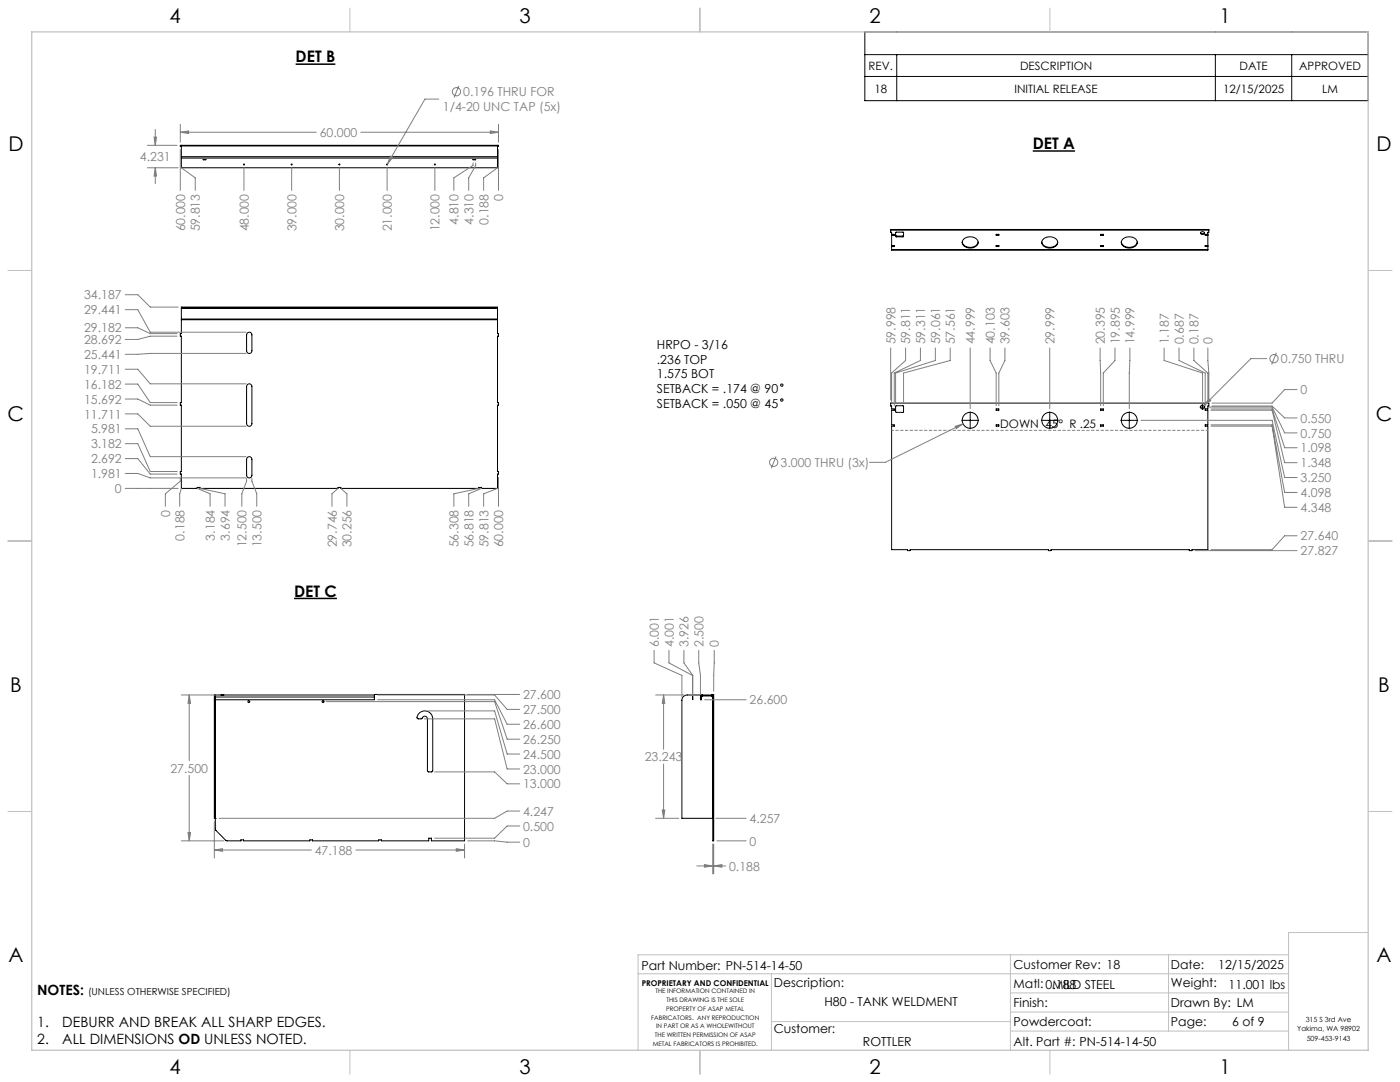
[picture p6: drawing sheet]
<svg xmlns="http://www.w3.org/2000/svg" width="559mm" height="432mm" viewBox="0 0 559 432" stroke-linecap="round" stroke-linejoin="round" font-family="sans-serif">
<g fill="none" stroke="#000" stroke-width=".4">
<path d="M345.2 12.7h200.9v27.5h-200.9zM345.2 21.8h200.9M345.2 30.5h200.9M357.9 21.8v18.4M485.1 21.8v18.4M515.6 21.8v18.4M72.4 58v.2M72.4 58.2v4.3M72.4 58.4h-.4v-.4h127v.4h-.4M72.4 58.2h126.2M198.6 58v.2M198.6 58.2v4.3"/>
<path d="M72.4 62.5v.6M72.4 63.1v3.9h126.2v-3.9M72.4 62.5h126.2M72.4 63.1h126.2M81.1 63.6l1.1 .2zM188.8 63.6l1.1 .2zM198.6 62.5v.6M355.5 91.9h127M355.9 99.6v.2h126.2v-.2M355.9 93.9h1v-.4h-1v-.8h-.4v-1.1h127v1.1h-.4v.8h-1.1v.4h1.1M355.9 99.6h126.2M356.9 93.6h-1v4.4h1v.4h-1"/>
<path d="M356.9 98.1h-1v1.5M357.5 94l.3 .2M357.8 94.5l-.3-.2v-1.6l3-.1 .1 1.8-.2 .1M357.8 94.5h2.6M357.8 94.2v.3M357.8 94.2h2.6M360.4 94.2v.3M360.6 94l-.2 .2M384.1 96.6a3.4 3.4 0 0 0 3.1 2.1 3.4 3.4 0 0 0 3.2-2.1M384.7 95.4a3.5 3.5 0 0 1 5.7 1.3 3.4 3.4 0 0 1-3.2 2.3 3.4 3.4 0 0 1-3.1-2.3zM397.6 93.5h1.1v.4h-1.1zM397.6 98h1.1v.4h-1.1z"/>
<path d="M397.6 93.6h1.1M397.6 98.1h1.1M415.8 96.6a3.4 3.4 0 0 0 3.2 2.1 3.4 3.4 0 0 0 3.2-2.1M416.4 95.4a3.5 3.5 0 0 1 5.8 1.3 3.4 3.4 0 0 1-3.2 2.3 3.4 3.4 0 0 1-3.2-2.3zM439.3 93.5h1.1v.4h-1.1zM439.3 98h1.1v.4h-1.1zM439.3 93.6h1.1M439.3 98.1h1.1M447.6 96.6a3.4 3.4 0 0 0 3.1 2.1 3.4 3.4 0 0 0 3.2-2.1M448.2 95.4a3.5 3.5 0 0 1 5.7 1.3 3.4 3.4 0 0 1-3.2 2.3 3.4 3.4 0 0 1-3.1-2.3zM479.2 92.9a.95 .95 0 0 0 1.6 0M481 93.6h1.1v4.4h-1.1v.4h1.1"/>
<path d="M481 98.1h1.1v1.5M72.4 122.9v.1M72.4 127.3v.3M72.4 122.9h126.2M72.4 122.9v-.3h126.2v.3M72.4 127.6v5.5h-.4v1.1h.4v26.5h-.4v1h.4v26.5h-.4v1h.4v5.7h6.3v-.4h1.1v.4h55.1v-.4h1.1v.4h55.2v-.4h1v.4h6.4v-5.7h.4v-1h-.4v-26.5h.4v-1h-.4v-26.5h.4v-1.1h-.4v-5.5M72.4 123v4.3M72.4 123h126.2M72.4 127.3h126.2M72.4 127.6h126.2M98.8 132.8a1.05 1.05 0 0 1 1.1-.1 1.05 1.05 0 0 1 .6 .9v6.4a1.06 1.06 0 0 1-1 1 1.06 1.06 0 0 1-1.1-1v-6.4zM198.6 122.9v.1"/>
<path d="M198.6 127.3v.3M198.6 123v4.3M98.8 153.4a1.05 1.05 0 0 1 1.1-.1 1.05 1.05 0 0 1 .6 .9v14.9a1.06 1.06 0 0 1-1 1 1.06 1.06 0 0 1-1.1-1v-14.9zM355.5 160.9h127l-.4 2.3h-1.1v.5h1.1v5.8h-1.1v.6h1.1v49.3h-6.3v.3h-1.1v-.3h-55.2v.3h-1v-.3h-55.2v.3h-1.1v-.3h-6.3v-49.3h1v-.6h-1v-5.8h1v-.5h-1zM357.5 162l3-.1 .1 2.5-3.1 .1zM383.9 167.7h2.9M387 167.7h.5M387.2 164.4v2.9M387.2 167.5v.5M387.2 168.2v2.9M387.7 167.7h2.9M397.6 163.2h1.1v.5h-1.1z"/>
<path d="M397.6 169.5h1.1v.6h-1.1zM415.6 167.7h3M418.8 167.7h.4M419 164.4v2.9M419 167.5v.5M419 168.2v2.9M419.4 167.7h3M439.3 163.2h1.1v.5h-1.1zM439.3 169.5h1.1v.6h-1.1zM447.4 167.7h2.9M450.5 167.7h.5M450.7 164.4v2.9"/>
<path d="M450.7 167.5v.5M450.7 168.2v2.9M451.2 167.7h2.9M479 162.5h.6M479.8 162.5h.4M480 161.4v.6M480 162.2v.5M480 162.9v.5M480.4 162.5h.6M98.6 182.7a1.06 1.06 0 0 1 1.2-.4 1.06 1.06 0 0 1 .7 1v6.4a1.06 1.06 0 0 1-1 1 1.06 1.06 0 0 1-1.1-1zM85.5 279.5v47.1h.6M85.5 279.5h.4"/>
<path d="M85.9 277.4v2.1M85.9 278.2h.1M86 277.4v.8M86 278.2l-.1 48.4M86 279.3h63.4l.1-2.2h35.9v58.5h-13.2v-1.1h-1.1v1.1h-18.9v-.4h-1v.4h-26.5v-.4h-1.1v.4h-26.4v-.4h-1.1v.4l-5.8-.1-4.4-4.5v-51.5M88.1 277.4h-2.6v2.1M88.1 277.4h1.2M89.3 277.4h60.1v.8h-63.4M149.4 278.3h.1M276.4 278.1l.1 1.1zM279.6 278.2h.4M279.6 278.2v1.1h.4v-1.1"/>
<path d="M280.4 277.7v-.3l-.4 .1-.4 .7M280.4 277.7l-.4 .5M280.4 277.7h3.7M284.1 277.7l.4 .5M284.4 278.2h.1M284.4 277.4h-10.1a2.11 2.11 0 0 0-2.1 2.1v47.1h12.2M284.5 277.5l-.4-.1v.3M284.5 277.1h.4v58.5h-.4zM167.1 284.8a3.2 3.2 0 0 1 3.5-.9 3.2 3.2 0 0 1 2.1 3v20.7l-.4 .4h-1.4l-.3-.4v-20.7a1.17 1.17 0 0 0-1.1-1.1 1.17 1.17 0 0 0-1.2 1l-1.3 .1a.85 .85 0 0 1-.7-.8 .85 .85 0 0 1 .5-.8zM86.1 326.6h.1M284.4 326.6h.1"/>
<circle cx="97.4" cy="65.6" r=".2"/>
<circle cx="116.4" cy="65.6" r=".2"/>
<circle cx="135.5" cy="65.6" r=".2"/>
<circle cx="154.5" cy="65.6" r=".2"/>
<circle cx="173.6" cy="65.6" r=".2"/>
<circle cx="479.9" cy="93" r=".7"/>
<circle cx="312.1" cy="153.7" r=".47"/>
<circle cx="312.1" cy="159.6" r=".47"/>
<circle cx="387.2" cy="167.7" r="3.2"/>
<circle cx="419" cy="167.7" r="3.2"/>
<circle cx="450.7" cy="167.7" r="3.2"/>
<circle cx="480" cy="162.5" r=".79"/>
<circle cx="99.3" cy="280" r=".36"/>
<circle cx="128.9" cy="280" r=".36"/>
</g>
<g fill="none" stroke="#808080" stroke-width=".4">
<path d="M175.2 39.5h-5.6l-15 26M183.1 34.3l-1.8 4.6M58.8 58h11.9M61.5 54.7h1l-.5 3.3zM62 51.6v6.4M72 52.8l3.3-.6v1.1zM72 49.6v7.1M72 59.7v16.3M72 52.8h54.2M144 52.8h55M195.7 52.2l3.3 .6-3.3 .5zM199 49.6v7.1"/>
<path d="M199 59.7v16.3M58.8 67h12.3M62 67l.5 3.3h-1zM62 67v6.3M72.4 67l5.5 4v5M97.4 66.9v9.1M116.4 66.9v9.1M135.5 66.9v9.1M154.5 66.9v9.1M155.9 62.3l.8 .6-2.1 2.6zM173.6 66.9v9.1M188.8 65.1v.9l-7.6 5v5"/>
<path d="M189.9 65.1v.9l-2.8 5v5M198.6 67l-5.6 4v5M50 117.6h5l5 5h11.1M50 123.6h5l5 9h38.2M50 130.8h5l5 2.3h10.7M70.7 134.2h-10.7l-5 1.3h-5M355.5 138.9v20.7M361.5 138.9v5l-5.6 5v11.9M367.4 138.9v5l-10.5 5v13M373.3 138.9v5l-15.8 5v12M379.3 138.9v5l-18.7 5v12M387.2 138.9v24.2"/>
<path d="M395.2 138.9v5l2.4 5v13M401.1 138.9v5l-2.4 5v13M419 138.9v24.2M439.1 138.9l.2 23M445 138.9v5l-4.6 5v13M451 138.9l-.3 24.2M464.6 138.9v5l15.4 5v11.3M470.6 138.9v5l10.4 5v13M476.5 138.9v5l5.6 5v11.9M482.1 138.9l.4 10v10.7M50 147.4h5l5 5.8h38.2M50 159.2h5l5 2.5h10.7"/>
<path d="M50 153.3h5l5 7.4h10.7M98.2 141h-38.2l-10 .4M482.5 159.2l.7 .7-2.6 2zM505.6 143.1h-6.3l-18.7 18.8M509.4 140.8l-1.8 4.7M517.7 155.5h-4.9l-5 5.4h-24M50 177.1h5l5 11.1h10.7M50 171.1h5l5 11.1h38.2M50 165.2h5l5 4.9h38.2M381.2 170.1l3.2-.9-2.7 1.9zM384.4 169.2l-31 15.3h-6.4M455.4 167.7h52.4l5 22.9h4.9"/>
<path d="M482.2 162.5h25.6l5 10.3h4.9M483.4 163.2h24.4l5 15.5h4.9M483.4 163.7h24.4l5 20.9h4.9M483.4 169.5h24.4l5 27h4.9M483.4 170.1h24.4l5 32.4h4.9M483.8 162h24l5 4.8h4.9M50 194.9h21.1M50 188.9h5l5 1.8h38.2M50 183h5l5 6.2h10.7M72 190.5v1.6l-6 5v5M72.4 194.9l-.7 2.2v5M78.7 194.9l5.2 2.2v5"/>
<path d="M79.8 194.9l10 2.2v5M98.4 190.9v1.2l-1.9 5v5M100.5 190.9v1.2l2 5v5M134.9 194.9l-2.4 2.2v5M136 194.9l2.5 2.2v5M191.2 194.9l-10 2.2v5M192.2 194.9l-5.1 2.2v5M198.6 194.9l-5.6 2.2v5M199 190.5v11.6M309.7 182.1l-1.8 4.8M477 219.7h40.7M517.7 213.8h-4.9l-5 5.6h-24.4"/>
<path d="M261.1 259.5v5l11.1 5.1v8.6M267 259.5v5l9.4 5.1v7.2M273 259.5v5l3.5 5.1v7.2M278.9 259.5v5l.7 5.1v7.3M285.1 259.5l-.2 16.4M72.4 277.4h15.7M75.5 277.4l.6 3.3h-1.1zM75.5 277.4v26.1M130.2 280h67.2l5 15h5M150.7 277.4h46.7l5 5.7h5M150.7 279.3h46.7l5 9.7h5M186.7 277.1h20.7"/>
<path d="M261.7 277.4h11.3M264.9 277.4l.5 3.3h-1.1zM264.9 277.4v21.6M281.2 279.3h16.6M169.3 286.9h28.1l5 20h5M170.8 283.7h26.6l5 17.2h5M75.5 309.4v26.2M173.5 308h23.9l5 4.8h5M264.9 304.9v21.7M72.4 335.6h17M75 332.3h1.1l-.6 3.3zM85.5 339.2l3.3-.5v1z"/>
<path d="M85.5 327.8v14.6M85.5 339.2h38.8M142.1 339.2h43.3M182.1 338.7l3.3 .5-3.3 .5zM185.4 336.8v5.6M186.7 335.6h10.7l5 .5h5M207.4 323.7h-5l-5 2.9h-110M207.4 329.6h-5l-5 4.9h-23.9M261.7 326.6h9.2M264.3 323.3h1.1l-.5 3.3zM284.5 336.8v12M284.9 336.8v12"/>
<path d="M285.8 326.6h12M286.1 335.6h11.7M278.1 345.6h6.4M281.2 345.1l3.3 .5-3.3 .5zM284.9 345.6l3.2-.5v1zM284.9 345.6h4.7"/>
<circle cx="182.2" cy="36.6" r="1.65"/>
<circle cx="508.5" cy="143.1" r="1.65"/>
<circle cx="308.8" cy="184.5" r="1.65"/>
</g>
<path d="M118 25.6h15.9M412.2 60.2h16.9M117.4 238.8h17.1" fill="none" stroke="#000" stroke-width=".6"/>
<path d="M482.1 171.7h-126.2" fill="none" stroke="#808080" stroke-width=".4" stroke-dasharray="1.3 .6" stroke-dashoffset=".4" stroke-linecap="butt"/>
<g fill="none" stroke="#c0c0c0" stroke-width=".4">
<path d="M139.7 3.2v9.5M279.4 3.2v9.5M419.1 3.2v9.5M3.1 107.9h9.6M546.1 107.9h9.5M3.1 215.9h9.6M546.1 215.9h9.5M3.1 323.8h9.6M546.1 323.8h9.5M546.1 372.1h-31.8v47M254.7 388.6h259.6M307.9 388.6v30.5"/>
<path d="M403.3 381v38.1M403.3 396.2h111M466.4 381v30.5M514.3 381h-259.6v38.1M139.7 419.1v9.6M279.4 419.1v9.6M307.9 407.7h95.4M403.3 403.9h111M403.3 411.5h111M419.1 419.1v9.6"/>
</g>
<path d="M12.7 12.7h533.4v406.4h-533.4z" fill="none" stroke="#c0c0c0" stroke-width=".5"/>
<path d="M381.2 170.1l.5 1 2.7-1.9zM482.5 159.2l-1.9 2.7 2.6-2zM72 52.8l3.3-.6v1.1zM195.7 52.2l3.3 .6-3.3 .5zM61.5 54.7h1l-.5 3.3zM62 67l.5 3.3h-1zM155.9 62.3l-1.3 3.2 2.1-2.6zM75 332.3h1.1l-.6 3.3zM75.5 277.4l.6 3.3h-1.1zM182.1 338.7l3.3 .5-3.3 .5zM85.5 339.2l3.3-.5v1zM264.9 277.4l.5 3.3h-1.1zM264.3 323.3h1.1l-.5 3.3zM281.2 345.1l3.3 .5-3.3 .5zM284.9 345.6l3.2-.5v1z" fill="#808080"/>
<g font-size="8.1">
<text x="67.6" y="9.3">4</text>
<text x="207.3" y="9.3">3</text>
<text x="347" y="9.3">2</text>
<text x="486.7" y="9.3">1</text>
<text x="3.3" y="60.1">D</text>
<text x="549.4" y="60.1">D</text>
<text x="3" y="168">C</text>
<text x="549.1" y="168">C</text>
<text x="4" y="276">B</text>
<text x="550.1" y="276">B</text>
<text x="3.3" y="383.9">A</text>
<text x="549.4" y="383.9">A</text>
<text x="67.6" y="428.4">4</text>
<text x="207.3" y="428.4">3</text>
<text x="347" y="428.4">2</text>
<text x="486.7" y="428.4">1</text>
</g>
<g font-size="6.3">
<text x="118" y="24.9">DET B</text>
<text x="412.2" y="59.6">DET A</text>
<text x="117.4" y="238.1">DET C</text>
</g>
<g font-size="5.6">
<text x="14.8" y="397.3">NOTES:</text>
<text x="14.8" y="409.9">1.</text>
<text x="24.8" y="409.9">DEBURR AND BREAK ALL SHARP EDGES.</text>
<text x="14.8" y="416.5">2.</text>
<text x="24.8" y="416.5">ALL DIMENSIONS OD UNLESS NOTED.</text>
</g>
<g font-size="4.9" fill="#808080">
<text x="184.9" y="38.5">0.196 THRU FOR</text>
<text x="176.8" y="44.3">1/4-20 UNC TAP (5x)</text>
<text x="127.6" y="54.6">60.000</text>
<text x="55.8" y="64.3">4.231</text>
<text x="200.9" y="80.1" transform="rotate(-90 200.9 80.1)">0</text>
<text x="183" y="89.6" transform="rotate(-90 183 89.6)">4.810</text>
<text x="189" y="89.6" transform="rotate(-90 189 89.6)">4.310</text>
<text x="194.9" y="89.6" transform="rotate(-90 194.9 89.6)">0.188</text>
<text x="73.9" y="92.4" transform="rotate(-90 73.9 92.4)">60.000</text>
<text x="79.8" y="92.4" transform="rotate(-90 79.8 92.4)">59.813</text>
<text x="99.3" y="92.4" transform="rotate(-90 99.3 92.4)">48.000</text>
<text x="118.3" y="92.4" transform="rotate(-90 118.3 92.4)">39.000</text>
<text x="137.4" y="92.4" transform="rotate(-90 137.4 92.4)">30.000</text>
<text x="156.4" y="92.4" transform="rotate(-90 156.4 92.4)">21.000</text>
<text x="175.5" y="92.4" transform="rotate(-90 175.5 92.4)">12.000</text>
<text x="33.6" y="119.5">34.187</text>
<text x="33.6" y="125.4">29.441</text>
<text x="33.6" y="137.3">28.692</text>
<text x="33.6" y="132.7">29.182</text>
<text x="357.4" y="137.5" transform="rotate(-90 357.4 137.5)">59.998</text>
<text x="363.3" y="137.5" transform="rotate(-90 363.3 137.5)">59.811</text>
<text x="369.3" y="137.5" transform="rotate(-90 369.3 137.5)">59.311</text>
<text x="375.2" y="137.5" transform="rotate(-90 375.2 137.5)">59.061</text>
<text x="381.2" y="137.5" transform="rotate(-90 381.2 137.5)">57.561</text>
<text x="389.1" y="137.5" transform="rotate(-90 389.1 137.5)">44.999</text>
<text x="397.1" y="137.5" transform="rotate(-90 397.1 137.5)">40.103</text>
<text x="403" y="137.5" transform="rotate(-90 403 137.5)">39.603</text>
<text x="420.9" y="137.5" transform="rotate(-90 420.9 137.5)">29.999</text>
<text x="441" y="137.5" transform="rotate(-90 441 137.5)">20.395</text>
<text x="446.9" y="137.5" transform="rotate(-90 446.9 137.5)">19.895</text>
<text x="452.9" y="137.5" transform="rotate(-90 452.9 137.5)">14.999</text>
<text x="466.5" y="137.5" transform="rotate(-90 466.5 137.5)">1.187</text>
<text x="472.5" y="137.5" transform="rotate(-90 472.5 137.5)">0.687</text>
<text x="478.4" y="137.5" transform="rotate(-90 478.4 137.5)">0.187</text>
<text x="484" y="137.5" transform="rotate(-90 484 137.5)">0</text>
<text x="33.6" y="143.3">25.441</text>
<text x="33.6" y="149.2">19.711</text>
<text x="511.2" y="145">0.750 THRU</text>
<text x="33.6" y="155.1">16.182</text>
<text x="33.6" y="161.1">15.692</text>
<text x="519.1" y="157.3">0</text>
<text x="33.6" y="167">11.711</text>
<text x="36.3" y="173">5.981</text>
<text x="519.1" y="168.7">0.550</text>
<text x="36.3" y="178.9">3.182</text>
<text x="519.1" y="174.6">0.750</text>
<text x="36.3" y="184.9">2.692</text>
<text x="519.1" y="180.5">1.098</text>
<text x="36.3" y="190.8">1.981</text>
<text x="311.5" y="186.4">3.000 THRU (3x)</text>
<text x="519.1" y="186.5">1.348</text>
<text x="45.9" y="196.8">0</text>
<text x="519.1" y="192.4">3.250</text>
<text x="519.1" y="198.4">4.098</text>
<text x="67.9" y="206.1" transform="rotate(-90 67.9 206.1)">0</text>
<text x="519.1" y="204.3">4.348</text>
<text x="73.6" y="215.7" transform="rotate(-90 73.6 215.7)">0.188</text>
<text x="85.8" y="215.7" transform="rotate(-90 85.8 215.7)">3.184</text>
<text x="91.7" y="215.7" transform="rotate(-90 91.7 215.7)">3.694</text>
<text x="519.1" y="215.7">27.640</text>
<text x="98.4" y="218.5" transform="rotate(-90 98.4 218.5)">12.500</text>
<text x="104.4" y="218.5" transform="rotate(-90 104.4 218.5)">13.500</text>
<text x="134.4" y="218.5" transform="rotate(-90 134.4 218.5)">29.746</text>
<text x="140.3" y="218.5" transform="rotate(-90 140.3 218.5)">30.256</text>
<text x="183" y="218.5" transform="rotate(-90 183 218.5)">56.308</text>
<text x="189" y="218.5" transform="rotate(-90 189 218.5)">56.818</text>
<text x="194.9" y="218.5" transform="rotate(-90 194.9 218.5)">59.813</text>
<text x="200.9" y="218.5" transform="rotate(-90 200.9 218.5)">60.000</text>
<text x="519.1" y="221.6">27.827</text>
<text x="263" y="258.2" transform="rotate(-90 263 258.2)">6.001</text>
<text x="268.9" y="258.2" transform="rotate(-90 268.9 258.2)">4.001</text>
<text x="274.9" y="258.2" transform="rotate(-90 274.9 258.2)">3.926</text>
<text x="280.8" y="258.2" transform="rotate(-90 280.8 258.2)">2.500</text>
<text x="287" y="258.2" transform="rotate(-90 287 258.2)">0</text>
<text x="208.8" y="279">27.600</text>
<text x="299.2" y="281.1">26.600</text>
<text x="208.8" y="284.9">27.500</text>
<text x="208.8" y="290.9">26.600</text>
<text x="208.8" y="296.8">26.250</text>
<text x="208.8" y="302.8">24.500</text>
<text x="257.4" y="303.8">23.243</text>
<text x="68" y="308.3">27.500</text>
<text x="208.8" y="308.7">23.000</text>
<text x="208.8" y="314.7">13.000</text>
<text x="208.8" y="325.5">4.247</text>
<text x="299.2" y="328.4">4.257</text>
<text x="208.8" y="331.5">0.500</text>
<text x="125.7" y="341.1">47.188</text>
<text x="208.8" y="337.9">0</text>
<text x="299.2" y="337.4">0</text>
<text x="291" y="347.4">0.188</text>
</g>
<g font-size="4.9">
<text x="262.2" y="139.1">HRPO - 3/16</text>
<text x="262.2" y="145.1">.236 TOP</text>
<text x="262.2" y="151">1.575 BOT</text>
<text x="262.2" y="157">SETBACK = .174 @ 90</text>
<text x="262.2" y="162.9">SETBACK = .050 @ 45</text>
<text x="256.1" y="386.9">Part Number: PN-514-14-50</text>
<text x="404.6" y="386.8">Customer Rev: 18</text>
<text x="467.4" y="386.7">Date:</text>
<text x="486.2" y="386.7">12/15/2025</text>
<text x="308.9" y="393.8">Description:</text>
<text x="404.6" y="394.3">Matl:0.188</text>
<text x="420" y="394.5">MILD STEEL</text>
<text x="467.4" y="394">Weight:</text>
<text x="490.4" y="394.5">11.001 lbs</text>
<text x="329.1" y="401.4">H80 - TANK WELDMENT</text>
<text x="404.6" y="401.9">Finish:</text>
<text x="467.4" y="401.7">Drawn By: LM</text>
<text x="308.9" y="412.4">Customer:</text>
<text x="404.6" y="409.6">Powdercoat:</text>
<text x="467.4" y="409.4">Page:</text>
<text x="491.8" y="409.6">6 of 9</text>
<text x="344.4" y="417.4">ROTTLER</text>
<text x="404.6" y="417.4">Alt. Part #: PN-514-14-50</text>
</g>
<text font-size="4.7" x="399.2" y="170.7">DOWN 45° R .25</text>
<g font-size="4.6">
<text x="346.7" y="27.9">REV.</text>
<text x="407.1" y="27.9">DESCRIPTION</text>
<text x="494.8" y="27.9">DATE</text>
<text x="518.5" y="27.9">APPROVED</text>
<text x="349" y="37.1">18</text>
<text x="404.9" y="37.1">INITIAL RELEASE</text>
<text x="488.2" y="37.1">12/15/2025</text>
<text x="527.7" y="37.1">LM</text>
</g>
<text font-size="3.9" x="35.1" y="397.3">(UNLESS OTHERWISE SPECIFIED)</text>
<text font-size="3.2" x="256.1" y="393.4">PROPRIETARY AND CONFIDENTIAL</text>
<g font-size="2.8">
<text x="521.2" y="407.7">315 S 3rd Ave</text>
<text x="517.8" y="411.5">Yakima, WA 98902</text>
<text x="521.6" y="415.3">509-453-9143</text>
</g>
<g font-size="2.5">
<text x="261.6" y="396.5">THE INFORMATION CONTAINED IN</text>
<text x="266" y="399.9">THIS DRAWING IS THE SOLE</text>
<text x="260" y="406.9">FABRICATORS. ANY REPRODUCTION</text>
<text x="265.9" y="403.4">PROPERTY OF ASAP METAL</text>
<text x="261.4" y="413.8">THE WRITTEN PERMISSION OF ASAP</text>
<text x="261.8" y="410.4">IN PART OR AS A WHOLEWITHOUT</text>
<text x="260.5" y="417.3">METAL FABRICATORS IS PROHIBITED.</text>
</g>
</svg>
